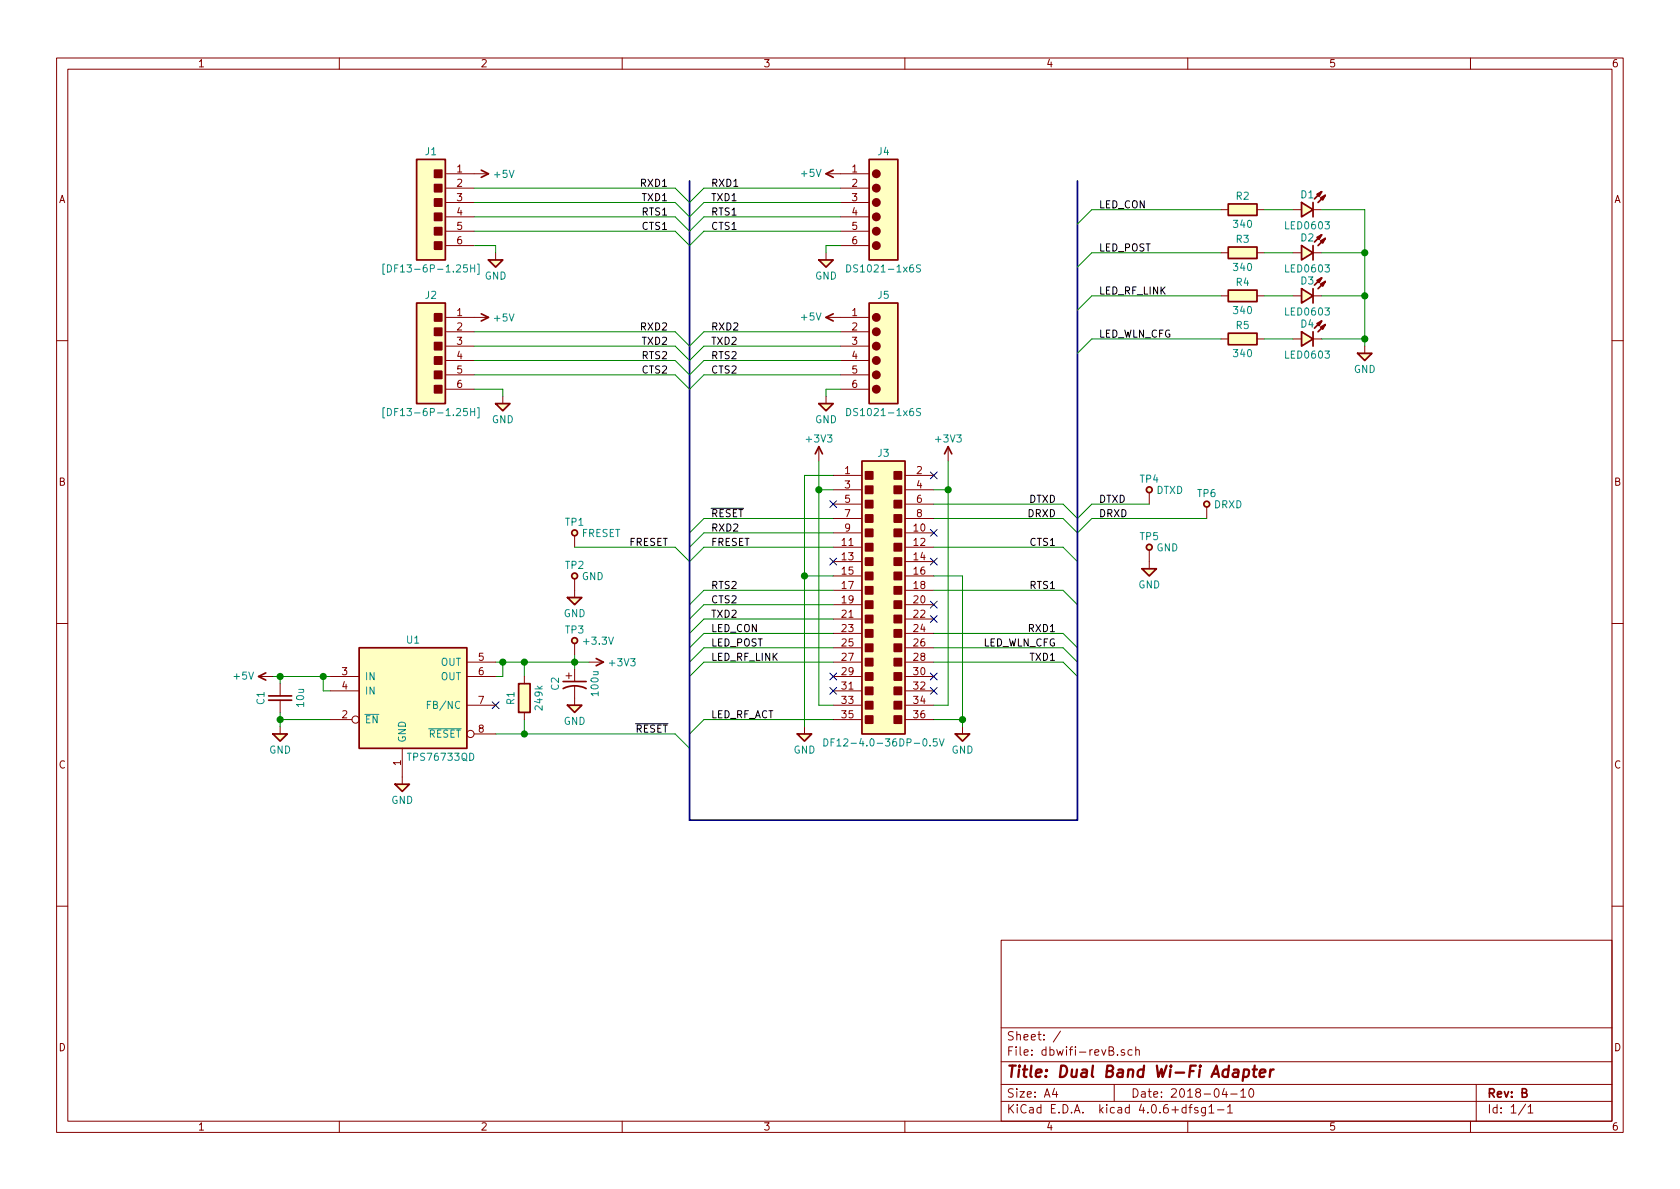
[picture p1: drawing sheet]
<svg xmlns="http://www.w3.org/2000/svg" width="297mm" height="210mm" viewBox="0 0 297 210" stroke-linecap="round" stroke-linejoin="round" font-family="sans-serif">
<g fill="none" stroke="#840000" stroke-width=".18">
<path d="M10 10.3h277v189.9h-277zM12 12.2h273v186.1h-273zM60 10.3v1.9M110 10.3v1.9M160 10.3v1.9M210 10.3v1.9M260 10.3v1.9M78.7 30.7h7.7M78.7 33.3h5.1M78.7 35.8h5.1M78.7 38.3h5.1M146 30.7h7.7"/>
<path d="M148.6 33.3h5.1M148.6 35.8h5.1M148.6 38.3h5.1M215.9 37.1h1.3M222.2 37.1h1.3M228.6 37.1h1.5M232.2 37.1h1.5M78.7 56.1h7.7M78.7 40.9h5.1M78.7 43.4h5.1M78.7 58.7h5.1M87.6 44.7v1.3"/>
<path d="M146 56.1h7.7M146 44.7v1.3M148.6 40.9h5.1M148.6 43.4h5.1M148.6 58.7h5.1M215.9 44.7h1.3M215.9 52.3h1.3M215.9 59.9h1.3M222.2 44.7h1.3M222.2 52.3h1.3M222.2 59.9h1.3M228.6 44.7h1.5"/>
<path d="M228.6 52.3h1.5M228.6 59.9h1.5M232.2 44.7h1.5M232.2 52.3h1.5M232.2 59.9h1.5M10 60.2h2M78.7 61.2h5.1M78.7 63.7h5.1M78.7 66.3h5.1M78.7 68.8h5.1M88.9 70.1v1.3M144.8 79v2.5"/>
<path d="M146 70.1v1.3M148.6 61.2h5.1M148.6 63.7h5.1M148.6 66.3h5.1M148.6 68.8h5.1M167.6 79v2.5M241.3 61.2v1.3M285 60.2h2M101.6 94.7v2.1M147.3 84.1h5.1M147.3 86.6h5.1M147.3 89.1h5.1"/>
<path d="M147.3 91.7h5.1M147.3 94.2h5.1M147.3 96.8h5.1M147.3 99.3h5.1M160 84.1h5.1M160 86.6h5.1M160 89.1h5.1M160 91.7h5.1M160 94.2h5.1M160 96.8h5.1M160 99.3h5.1M203.2 87.1v2"/>
<path d="M203.2 97.3v3.3M213.4 89.7v2M10 110.3h2M45.7 119.6h2.6M58.4 119.6h5.1M82.5 119.6h5.1M82.5 117.1h5.1M92.7 119.6v1.3M100.1 119.5h1M100.6 119v1M101.6 102.4v3.3M101.6 113.8v2"/>
<path d="M101.6 118.4v2.1M104.1 117.1h2.6M147.3 106.9h5.1M147.3 119.6h5.1M147.3 109.5h5.1M147.3 112h5.1M147.3 101.8h5.1M147.3 114.5h5.1M147.3 104.4h5.1M147.3 117.1h5.1M160 106.9h5.1M160 119.6h5.1"/>
<path d="M160 109.5h5.1M160 112h5.1M160 101.8h5.1M160 114.5h5.1M160 104.4h5.1M160 117.1h5.1M285 110.3h2M49.5 120.9v2.2M49.5 123.8v2.2M49.5 128.5v1.3M58.4 122.2h5.1M58.4 127.2h3.8"/>
<path d="M71.1 132.3v6.4M82.5 124.7h5.1M83.8 129.8h3.8M92.7 126v1.2M101.6 121.3v3.4M142.2 128.5v1.3M147.3 122.2h5.1M147.3 124.7h5.1M147.3 127.2h5.1M160 122.2h5.1M160 124.7h5.1M160 127.2h5.1"/>
<path d="M170.2 128.5v1.3M10 160.2h2M177 166.3h108v32h-108zM285 160.2h2M60 198.3v1.9M110 198.3v1.9M160 198.3v1.9M177 194.8h108M177 191.8h108M177 187.8h108M177 181.8h108M186.4 192.5l-.3 1h.9"/>
<path d="M186.8 193v1M187.5 182.3l-1.3 2M197 191.8v3M197.6 186.5v.1M198.8 185.7a.37 .37 0 0 0-.6 .1l.1 .2 .5 .2 .1 .1-.2 .3-.5-.1M200.2 185.7l-.5-.1-.3 .3 .1 .6 .2 .1 .5-.1M200.8 185.7l.2-.1 .4 .1v.9M200.8 185.1v1.5M210 198.3v1.9M210.2 195.8h.6M210.8 195.3l-.4 .2v1.3M211.8 195.9a.37 .37 0 0 0-.6 .1l.1 .3 .5 .1 .1 .1-.3 .3-.4-.1"/>
<path d="M213.1 195.8v1.4l-.2 .1h-.4M213.1 195.9l-.4-.1-.3 .3 .1 .6 .2 .1 .4-.1M213.8 195.8l.4-.5v1.5M213.8 196.8h.8M215.3 196.3h1.1M216.5 192.5l-.4 1h.9M217 195.8l.5-.5v1.5M217 196.8h.9M217.6 193.5h1.1M219.4 193l.4-.5v1.5M219.4 194h.8M221 192.7l.2-.2a.81 .81 0 0 1 .5 .6 .81 .81 0 0 1-.2 .8l-.2 .1a.79 .79 0 0 1-.3-1.3z"/>
<path d="M260 198.3v1.9M261 191.8v6.5M269.7 195.2l-1.2 2M270.2 195.8l.4-.5v1.5M270.2 196.8h.8"/>
<circle cx="62.9" cy="127.2" r=".63"/>
<circle cx="83.2" cy="129.8" r=".63"/>
</g>
<path d="M220 189.2a.65 .65 0 0 1 .8 .1l-.1 1a.67 .67 0 0 1-.9 0M220 189.1l-.3 2M221.5 189.1h.7M221.8 188.4l-.2 1.8 .1 .1 .4 .1M222.7 189.8l1-.2v-.4l-.6-.1-.3 .3v.9l.1 .1 .6-.1M224.6 189.1l-.1 1.3M225.2 189.1a.54 .54 0 0 0-.6 .4" fill="none" stroke="#840000" stroke-width=".41"/>
<g fill="#ffffc2" stroke="#ffffc2" stroke-width=".18">
<path d="M152.4 81.5h7.6v48.3h-7.6z"/>
<path d="M48.3 129.8h2.5l-1.3 1.3z"/>
<path d="M69.8 138.7h2.6l-1.3 1.2z"/>
<path d="M100.3 124.7h2.6l-1.3 1.3z"/>
<path d="M87.6 71.4h2.6l-1.3 1.2z"/>
<path d="M86.4 46h2.5l-1.3 1.2z"/>
<path d="M141 129.8h2.5l-1.3 1.3z"/>
<path d="M168.9 129.8h2.5l-1.2 1.3z"/>
<path d="M217.2 36.1h5v2h-5z"/>
<path d="M217.2 43.7h5v2h-5z"/>
<path d="M217.2 51.3h5v2h-5z"/>
<path d="M217.2 58.9h5v2.1h-5z"/>
<path d="M230.1 35.8l2.1 1.3-2.1 1.2z"/>
<path d="M230.1 43.4l2.1 1.3-2.1 1.3z"/>
<path d="M230.1 51l2.1 1.3-2.1 1.3z"/>
<path d="M230.1 58.7l2.1 1.2-2.1 1.3z"/>
<path d="M240 62.5h2.6l-1.3 1.2z"/>
<path d="M201.9 100.6h2.6l-1.3 1.2z"/>
<path d="M100.3 105.7h2.6l-1.3 1.2z"/>
<path d="M63.5 114.5h19v17.8h-19z"/>
<path d="M73.7 28.2h5v17.8h-5z"/>
<path d="M73.7 53.6h5v17.8h-5z"/>
<path d="M153.7 28.2h5v17.8h-5z"/>
<path d="M153.7 53.6h5v17.8h-5z"/>
<path d="M144.8 46h2.5l-1.3 1.2z"/>
<path d="M144.8 71.4h2.5l-1.3 1.2z"/>
<path d="M91.7 120.9h2v5.1h-2z"/>
<circle cx="101.6" cy="94.2" r=".51"/>
<circle cx="203.2" cy="86.6" r=".51"/>
<circle cx="213.4" cy="89.1" r=".51"/>
<circle cx="203.2" cy="96.8" r=".51"/>
<circle cx="101.6" cy="101.8" r=".51"/>
<circle cx="101.6" cy="113.3" r=".51"/>
</g>
<g fill="none" stroke="#840000" stroke-width=".3">
<path d="M73.7 28.2h5v17.8h-5zM85.1 30.1l1.3 .6-1.3 .7M147.3 30.1l-1.3 .6 1.3 .7M153.7 28.2h5v17.8h-5zM217.2 36.1h5v2h-5zM230.1 35.8l2.1 1.3-2.1 1.2zM232.2 35.8v2.5M233.7 33.9l-1.3 1.3M234.3 34.5l-1.3 1.3M73.7 53.6h5v17.8h-5zM85.1 55.5l1.3 .6-1.3 .7M86.4 46h2.5l-1.3 1.2z"/>
<path d="M144.8 46h2.5l-1.3 1.2zM147.3 55.5l-1.3 .6 1.3 .7M153.7 53.6h5v17.8h-5zM217.2 43.7h5v2h-5zM217.2 51.3h5v2h-5zM217.2 58.9h5v2.1h-5zM230.1 43.4l2.1 1.3-2.1 1.3zM230.1 51l2.1 1.3-2.1 1.3zM230.1 58.7l2.1 1.2-2.1 1.3zM232.2 43.4v2.6M232.2 51v2.6M232.2 58.7v2.5"/>
<path d="M233.7 41.5l-1.3 1.3M233.7 49.1l-1.3 1.3M233.7 56.8l-1.3 1.2M234.3 42.2l-1.3 1.2M234.3 49.8l-1.3 1.2M234.3 57.4l-1.3 1.3M87.6 71.4h2.6l-1.3 1.2zM144.8 71.4h2.5l-1.3 1.2zM240 62.5h2.6l-1.3 1.2zM144.1 80.3l.7-1.3 .6 1.3M152.4 81.5h7.6v48.3h-7.6zM167 80.3l.6-1.3 .7 1.3"/>
<path d="M47 119l-1.3 .6 1.3 .7M63.5 114.5h19v17.8h-19zM100.3 105.7h2.6l-1.3 1.2zM105.4 116.5l1.3 .6-1.3 .6M201.9 100.6h2.6l-1.3 1.2zM47.5 123.8h4.1M47.5 123.1h4.1M48.3 129.8h2.5l-1.3 1.3zM69.8 138.7h2.6l-1.3 1.2zM91.7 120.9h2v5.1h-2zM99.6 121.8a4.4 4.4 0 0 1 4 0M99.6 120.5h4"/>
<path d="M100.3 124.7h2.6l-1.3 1.3zM141 129.8h2.5l-1.3 1.3zM168.9 129.8h2.5l-1.2 1.3z"/>
<circle cx="101.6" cy="94.2" r=".51"/>
<circle cx="203.2" cy="86.6" r=".51"/>
<circle cx="203.2" cy="96.8" r=".51"/>
<circle cx="213.4" cy="89.1" r=".51"/>
<circle cx="101.6" cy="113.3" r=".51"/>
<circle cx="101.6" cy="101.8" r=".51"/>
</g>
<g fill="#840000" stroke="#840000" stroke-width=".3">
<path d="M153 126.6h1.3v1.3h-1.3z"/>
<path d="M153 124.1h1.3v1.2h-1.3z"/>
<path d="M153 121.5h1.3v1.3h-1.3z"/>
<path d="M153 119h1.3v1.3h-1.3z"/>
<path d="M153 116.5h1.3v1.2h-1.3z"/>
<path d="M153 113.9h1.3v1.3h-1.3z"/>
<path d="M153 111.4h1.3v1.2h-1.3z"/>
<path d="M153 108.8h1.3v1.3h-1.3z"/>
<path d="M153 106.3h1.3v1.3h-1.3z"/>
<path d="M153 103.8h1.3v1.2h-1.3z"/>
<path d="M153 101.2h1.3v1.3h-1.3z"/>
<path d="M153 98.7h1.3v1.2h-1.3z"/>
<path d="M153 96.1h1.3v1.3h-1.3z"/>
<path d="M153 93.6h1.3v1.3h-1.3z"/>
<path d="M153 91.1h1.3v1.2h-1.3z"/>
<path d="M153 88.5h1.3v1.3h-1.3z"/>
<path d="M153 86h1.3v1.2h-1.3z"/>
<path d="M153 83.4h1.3v1.3h-1.3z"/>
<path d="M158.1 126.6h1.3v1.3h-1.3z"/>
<path d="M158.1 124.1h1.3v1.2h-1.3z"/>
<path d="M158.1 121.5h1.3v1.3h-1.3z"/>
<path d="M158.1 119h1.3v1.3h-1.3z"/>
<path d="M158.1 116.5h1.3v1.2h-1.3z"/>
<path d="M158.1 113.9h1.3v1.3h-1.3z"/>
<path d="M158.1 111.4h1.3v1.2h-1.3z"/>
<path d="M158.1 108.8h1.3v1.3h-1.3z"/>
<path d="M158.1 106.3h1.3v1.3h-1.3z"/>
<path d="M158.1 103.8h1.3v1.2h-1.3z"/>
<path d="M158.1 101.2h1.3v1.3h-1.3z"/>
<path d="M158.1 98.7h1.3v1.2h-1.3z"/>
<path d="M158.1 96.1h1.3v1.3h-1.3z"/>
<path d="M158.1 93.6h1.3v1.3h-1.3z"/>
<path d="M158.1 91.1h1.3v1.2h-1.3z"/>
<path d="M158.1 88.5h1.3v1.3h-1.3z"/>
<path d="M158.1 86h1.3v1.2h-1.3z"/>
<path d="M158.1 83.4h1.3v1.3h-1.3z"/>
<path d="M232.9 34.4l.8-.5-.5 .8z"/>
<path d="M233.5 35l.8-.5-.4 .9z"/>
<path d="M232.9 42l.8-.5-.5 .8z"/>
<path d="M233.5 42.6l.8-.4-.4 .8z"/>
<path d="M232.9 49.6l.8-.5-.5 .9z"/>
<path d="M233.5 50.2l.8-.4-.4 .8z"/>
<path d="M232.9 57.2l.8-.4-.5 .8z"/>
<path d="M233.5 57.9l.8-.5-.4 .8z"/>
<path d="M76.8 42.8h1.3v1.3h-1.3z"/>
<path d="M76.8 40.3h1.3v1.2h-1.3z"/>
<path d="M76.8 37.7h1.3v1.3h-1.3z"/>
<path d="M76.8 35.2h1.3v1.2h-1.3z"/>
<path d="M76.8 32.6h1.3v1.3h-1.3z"/>
<path d="M76.8 30.1h1.3v1.3h-1.3z"/>
<path d="M76.8 68.2h1.3v1.3h-1.3z"/>
<path d="M76.8 65.7h1.3v1.2h-1.3z"/>
<path d="M76.8 63.1h1.3v1.3h-1.3z"/>
<path d="M76.8 60.6h1.3v1.2h-1.3z"/>
<path d="M76.8 58h1.3v1.3h-1.3z"/>
<path d="M76.8 55.5h1.3v1.3h-1.3z"/>
<circle cx="154.9" cy="43.4" r=".63"/>
<circle cx="154.9" cy="40.9" r=".63"/>
<circle cx="154.9" cy="38.3" r=".63"/>
<circle cx="154.9" cy="35.8" r=".63"/>
<circle cx="154.9" cy="33.3" r=".63"/>
<circle cx="154.9" cy="30.7" r=".63"/>
<circle cx="154.9" cy="68.8" r=".63"/>
<circle cx="154.9" cy="66.3" r=".63"/>
<circle cx="154.9" cy="63.7" r=".63"/>
<circle cx="154.9" cy="61.2" r=".63"/>
<circle cx="154.9" cy="58.7" r=".63"/>
<circle cx="154.9" cy="56.1" r=".63"/>
</g>
<g fill="none" stroke="#008484" stroke-width=".18">
<path d="M68 46.7h-.3v1.8h.3M68.5 46.8a.64 .64 0 0 1 .7 .7 .64 .64 0 0 1-.7 .6zM83.2 47.4h.7M83.9 46.8v1.3M84.4 46.7h.3v1.8h-.3M149.7 46.8a.64 .64 0 0 1 .7 .7 .64 .64 0 0 1-.7 .6zM162.8 46.9l-.5-.1-.2 .3 .1 .3 .5 .2v.4l-.2 .1-.4-.1M68 72.1h-.3v1.8h.3M68.5 72.2a.64 .64 0 0 1 .7 .7 .64 .64 0 0 1-.7 .6zM83.2 72.8h.7M83.9 72.2v1.3M84.4 72.1h.3v1.8h-.3"/>
<path d="M149.7 72.2a.64 .64 0 0 1 .7 .7 .64 .64 0 0 1-.7 .6zM162.8 72.3h-.7v.4l.5 .2 .2 .3-.3 .3-.4-.1M75.6 124.6h.4M75.8 128.9h5.7M76.2 124h-.6v1.3M145.7 130.7a.64 .64 0 0 1 .7 .6 .64 .64 0 0 1-.7 .6zM146.9 131.2h.5M147.5 130.7h-.6v1.2M165.7 130.7h-.7v.5l.2-.1 .5 .1v.6l-.2 .1-.5-.1M166.1 130.7l.4 1.2 .4-1.2"/>
</g>
<g fill="none" stroke="#000084" stroke-width=".18">
<path d="M146.7 88.5l1.2 1.3M146.7 98.7l1.2 1.2M147.9 88.5l-1.2 1.3M147.9 98.7l-1.2 1.2M164.5 83.5l1.2 1.2M164.5 93.6l1.2 1.2M164.5 98.7l1.2 1.2M165.7 83.5l-1.2 1.2M165.7 93.6l-1.2 1.2M165.7 98.7l-1.2 1.2M146.7 119l1.2 1.2M147.9 119l-1.2 1.2"/>
<path d="M164.5 106.3l1.2 1.2M164.5 108.9l1.2 1.2M164.5 119l1.2 1.2M165.7 106.3l-1.2 1.2M165.7 108.9l-1.2 1.2M165.7 119l-1.2 1.2M87 124.1l1.2 1.2M88.2 124.1l-1.2 1.2M146.7 121.6l1.2 1.2M147.9 121.6l-1.2 1.2M164.5 121.6l1.2 1.2M165.7 121.6l-1.2 1.2"/>
</g>
<path d="M125.7 89.9h5.8M112.4 128h5.7" fill="none" stroke="#000" stroke-width=".18"/>
<g fill="none" stroke="#008400" stroke-width=".18">
<path d="M83.8 38.3h35.6l2.5 2.6 2.6-2.6h24.1M83.8 35.8h35.6l2.5 2.5 2.6-2.5h24.1M83.8 33.3h35.6l2.5 2.5 2.6-2.5h24.1M215.9 37.1h-22.9l-2.5 2.5M223.5 37.1h5.1M233.7 37.1h7.6v24.1M83.8 43.4h3.8v1.3M83.8 58.7h35.6l2.5 2.5 2.6-2.5h24.1M83.8 40.9h35.6l2.5 2.5 2.6-2.5h24.1M148.6 43.4h-2.6v1.3M215.9 52.3h-22.9l-2.5 2.6M215.9 44.7h-22.9l-2.5 2.5"/>
<path d="M215.9 59.9h-22.9l-2.5 2.6M223.5 52.3h5.1M223.5 44.7h5.1M223.5 59.9h5.1M233.7 52.3h7.6M233.7 44.7h7.6M233.7 59.9h7.6M83.8 68.8h5.1v1.3M83.8 66.3h35.6l2.5 2.5 2.6-2.5h24.1M83.8 63.7h35.6l2.5 2.6 2.6-2.6h24.1M83.8 61.2h35.6l2.5 2.5 2.6-2.5h24.1M148.6 68.8h-2.6v1.3"/>
<path d="M101.6 96.8h17.8l2.5 2.5 2.6-2.5h22.8M144.8 86.6h2.5M144.8 81.5v43.2h2.5M147.3 84.1h-5.1v44.4M147.3 94.2h-22.8l-2.6 2.6M147.3 91.7h-22.8l-2.6 2.5M165.1 96.8h22.9l2.5 2.5M165.1 89.1h22.9l2.5 2.6 2.5-2.6h10.2M165.1 86.6h2.5M165.1 91.7h22.9l2.5 2.5 2.5-2.5h20.4M167.6 81.5v43.2h-2.5M48.3 119.6h10.1"/>
<path d="M49.5 119.6v1.3M57.1 119.6v2.6h1.3M87.6 117.1h16.5M88.9 117.1v2.5h-1.3M92.7 117.1v2.5M101.6 115.8v2.6M142.2 101.8h5.1M147.3 117.1h-22.8l-2.6 2.5M147.3 104.4h-22.8l-2.6 2.5M147.3 114.5h-22.8l-2.6 2.6M147.3 106.9h-22.8l-2.6 2.6M147.3 109.5h-22.8l-2.6 2.5"/>
<path d="M147.3 112h-22.8l-2.6 2.5M165.1 117.1h22.9l2.5 2.5M165.1 104.4h22.9l2.5 2.5M165.1 101.8h5.1v26.7M165.1 114.5h22.9l2.5 2.6M165.1 112h22.9l2.5 2.5M49.5 126v2.5M49.5 127.2h8.9M87.6 129.8h31.8l2.5 2.5M92.7 127.2v2.6M147.3 127.2h-22.8l-2.6 2.6M165.1 127.2h5.1"/>
</g>
<g fill="#008400" stroke="#008400" stroke-width=".25">
<circle cx="49.5" cy="119.6" r=".51"/>
<circle cx="57.2" cy="119.6" r=".51"/>
<circle cx="49.5" cy="127.2" r=".51"/>
<circle cx="88.9" cy="117.1" r=".51"/>
<circle cx="92.7" cy="117.1" r=".51"/>
<circle cx="92.7" cy="129.8" r=".51"/>
<circle cx="101.6" cy="117.1" r=".51"/>
<circle cx="142.2" cy="101.8" r=".51"/>
<circle cx="170.2" cy="127.2" r=".51"/>
<circle cx="144.8" cy="86.6" r=".51"/>
<circle cx="167.6" cy="86.6" r=".51"/>
<circle cx="241.3" cy="44.7" r=".51"/>
<circle cx="241.3" cy="52.3" r=".51"/>
<circle cx="241.3" cy="59.9" r=".51"/>
</g>
<path d="M121.9 32v113h68.6v-113" fill="none" stroke="#000084" stroke-width=".3"/>
<text font-size="2.8" fill="#840000" x="178" y="190.5">Title: Dual Band Wi-Fi Adapter</text>
<g font-size="2.1" fill="#840000">
<text x="178" y="184">Sheet: /</text>
<text x="178" y="186.7">File: dbwifi-revB.sch</text>
<text x="178" y="196.9">KiCad E.D.A. kicad 4.0.6+dfsg1-1</text>
<text x="178" y="194.1">Size: A4</text>
<text x="200" y="194.1">Date: 2018-04-10</text>
<text x="263" y="194.1">Rev: B</text>
<text x="263" y="196.9">Id: 1/1</text>
</g>
<g font-size="1.8" fill="#840000">
<text x="35" y="11.9">1</text>
<text x="85" y="11.9">2</text>
<text x="135" y="11.9">3</text>
<text x="185" y="11.9">4</text>
<text x="235" y="11.9">5</text>
<text x="285" y="11.9">6</text>
<text x="10.4" y="35.9">A</text>
<text x="80.8" y="30.5">1</text>
<text x="80.8" y="33">2</text>
<text x="80.8" y="35.6">3</text>
<text x="150.6" y="30.5">1</text>
<text x="150.6" y="33">2</text>
<text x="150.6" y="35.6">3</text>
<text x="285.4" y="35.9">A</text>
<text x="80.8" y="38.1">4</text>
<text x="80.8" y="40.6">5</text>
<text x="150.6" y="38.1">4</text>
<text x="150.6" y="40.6">5</text>
<text x="80.8" y="43.2">6</text>
<text x="150.6" y="43.2">6</text>
<text x="80.8" y="55.9">1</text>
<text x="80.8" y="58.4">2</text>
<text x="150.6" y="55.9">1</text>
<text x="150.6" y="58.4">2</text>
<text x="80.8" y="61">3</text>
<text x="80.8" y="63.5">4</text>
<text x="150.6" y="61">3</text>
<text x="150.6" y="63.5">4</text>
<text x="80.8" y="66">5</text>
<text x="80.8" y="68.6">6</text>
<text x="150.6" y="66">5</text>
<text x="150.6" y="68.6">6</text>
<text x="149.4" y="83.8">1</text>
<text x="162.1" y="83.8">2</text>
<text x="10.4" y="85.9">B</text>
<text x="149.4" y="86.4">3</text>
<text x="149.4" y="88.9">5</text>
<text x="162.1" y="86.4">4</text>
<text x="162.1" y="88.9">6</text>
<text x="285.4" y="85.9">B</text>
<text x="149.4" y="91.4">7</text>
<text x="149.4" y="94">9</text>
<text x="161.6" y="94">10</text>
<text x="162.1" y="91.4">8</text>
<text x="148.9" y="96.5">11</text>
<text x="148.9" y="99.1">13</text>
<text x="148.9" y="101.6">15</text>
<text x="161.6" y="96.5">12</text>
<text x="161.6" y="99.1">14</text>
<text x="161.6" y="101.6">16</text>
<text x="148.9" y="104.1">17</text>
<text x="148.9" y="106.7">19</text>
<text x="161.6" y="106.7">20</text>
<text x="161.6" y="104.1">18</text>
<text x="148.9" y="109.2">21</text>
<text x="148.9" y="111.8">23</text>
<text x="161.6" y="109.2">22</text>
<text x="161.6" y="111.8">24</text>
<text x="60.5" y="119.4">3</text>
<text x="84.6" y="116.8">5</text>
<text x="84.6" y="119.4">6</text>
<text x="148.9" y="114.3">25</text>
<text x="148.9" y="116.8">27</text>
<text x="148.9" y="119.4">29</text>
<text x="161.6" y="119.4">30</text>
<text x="161.6" y="114.3">26</text>
<text x="161.6" y="116.8">28</text>
<text x="60.5" y="121.9">4</text>
<text x="84.6" y="124.5">7</text>
<text x="148.9" y="121.9">31</text>
<text x="148.9" y="124.5">33</text>
<text x="161.6" y="121.9">32</text>
<text x="161.6" y="124.5">34</text>
<text x="60.5" y="127">2</text>
<text x="84.6" y="129.5">8</text>
<text x="148.9" y="127">35</text>
<text x="161.6" y="127">36</text>
<text x="10.4" y="135.9">C</text>
<text x="70.9" y="135.4" transform="rotate(-90 70.9 135.4)">1</text>
<text x="285.4" y="135.9">C</text>
<text x="10.4" y="185.9">D</text>
<text x="285.4" y="185.9">D</text>
<text x="35" y="199.9">1</text>
<text x="85" y="199.9">2</text>
<text x="135" y="199.9">3</text>
<text x="185" y="199.9">4</text>
<text x="235" y="199.9">5</text>
<text x="285" y="199.9">6</text>
</g>
<g font-size="1.8" fill="#008484">
<text x="75.2" y="27.4">J1</text>
<text x="155.2" y="27.4">J4</text>
<text x="87.5" y="31.4">+5V</text>
<text x="141.7" y="31.3">+5V</text>
<text x="218.6" y="35.3">R2</text>
<text x="230" y="35">D1</text>
<text x="218.2" y="40.3">340</text>
<text x="227.4" y="40.5">LED0603</text>
<text x="218.2" y="47.9">340</text>
<text x="218.6" y="42.9">R3</text>
<text x="230" y="42.7">D2</text>
<text x="69.4" y="48.2">[DF13-6P-1.25H]</text>
<text x="75.2" y="52.8">J2</text>
<text x="85.7" y="49.4">GND</text>
<text x="144.1" y="49.4">GND</text>
<text x="150.7" y="48.2">DS1021-1x6S</text>
<text x="155.2" y="52.8">J5</text>
<text x="218.6" y="50.5">R4</text>
<text x="227.4" y="48.2">LED0603</text>
<text x="230" y="50.3">D3</text>
<text x="87.5" y="56.8">+5V</text>
<text x="141.7" y="56.7">+5V</text>
<text x="218.2" y="55.5">340</text>
<text x="218.6" y="58.2">R5</text>
<text x="227.4" y="55.8">LED0603</text>
<text x="230" y="57.9">D4</text>
<text x="218.2" y="63.1">340</text>
<text x="227.4" y="63.4">LED0603</text>
<text x="239.3" y="65.9">GND</text>
<text x="69.4" y="73.6">[DF13-6P-1.25H]</text>
<text x="86.9" y="74.8">GND</text>
<text x="144.1" y="74.8">GND</text>
<text x="150.7" y="73.6">DS1021-1x6S</text>
<text x="142.7" y="78.2">+3V3</text>
<text x="155.2" y="80.8">J3</text>
<text x="165.6" y="78.2">+3V3</text>
<text x="201.6" y="85.3">TP4</text>
<text x="204.4" y="87.3">DTXD</text>
<text x="211.7" y="87.9">TP6</text>
<text x="214.7" y="89.9">DRXD</text>
<text x="100" y="93">TP1</text>
<text x="102.8" y="94.9">FRESET</text>
<text x="201.6" y="95.5">TP5</text>
<text x="100" y="100.6">TP2</text>
<text x="204.4" y="97.5">GND</text>
<text x="102.8" y="102.6">GND</text>
<text x="201.2" y="104">GND</text>
<text x="71.9" y="113.8">U1</text>
<text x="99.6" y="109.1">GND</text>
<text x="100" y="112">TP3</text>
<text x="103.4" y="114">+3.3V</text>
<text x="77.8" y="117.7">OUT</text>
<text x="107.9" y="117.8">+3V3</text>
<text x="41.4" y="120.2">+5V</text>
<text x="46.7" y="124.6" transform="rotate(-90 46.7 124.6)">C1</text>
<text x="53.7" y="124.9" transform="rotate(-90 53.7 124.9)">10u</text>
<text x="64.5" y="120.3">IN</text>
<text x="64.5" y="122.8">IN</text>
<text x="76.1" y="125.3">FB/NC</text>
<text x="77.8" y="120.3">OUT</text>
<text x="90.9" y="124.6" transform="rotate(-90 90.9 124.6)">R1</text>
<text x="95.9" y="125.4" transform="rotate(-90 95.9 125.4)">249k</text>
<text x="98.8" y="122" transform="rotate(-90 98.8 122)">C2</text>
<text x="105.8" y="122.9" transform="rotate(-90 105.8 122.9)">100u</text>
<text x="64.5" y="127.9">EN</text>
<text x="71.8" y="131.3" transform="rotate(-90 71.8 131.3)">GND</text>
<text x="75.6" y="130.4">RESET</text>
<text x="99.6" y="128.2">GND</text>
<text x="147.9" y="132">DF12-4.0-36DP-0.5V</text>
<text x="47.6" y="133.2">GND</text>
<text x="72.5" y="134.5">TPS76733QD</text>
<text x="140.3" y="133.2">GND</text>
<text x="168.2" y="133.2">GND</text>
<text x="69.2" y="142.1">GND</text>
</g>
<g font-size="1.8">
<text x="113.4" y="33">RXD1</text>
<text x="113.6" y="35.6">TXD1</text>
<text x="125.7" y="35.6">TXD1</text>
<text x="125.7" y="33">RXD1</text>
<text x="113.6" y="40.6">CTS1</text>
<text x="113.6" y="38.1">RTS1</text>
<text x="125.7" y="40.6">CTS1</text>
<text x="125.7" y="38.1">RTS1</text>
<text x="194.3" y="36.8">LED_CON</text>
<text x="194.3" y="44.4">LED_POST</text>
<text x="194.3" y="52.1">LED_RF_LINK</text>
<text x="113.4" y="58.4">RXD2</text>
<text x="125.7" y="58.4">RXD2</text>
<text x="194.3" y="59.7">LED_WLN_CFG</text>
<text x="113.6" y="63.5">RTS2</text>
<text x="113.6" y="61">TXD2</text>
<text x="125.7" y="63.5">RTS2</text>
<text x="125.7" y="61">TXD2</text>
<text x="113.6" y="66">CTS2</text>
<text x="125.7" y="66">CTS2</text>
<text x="181.9" y="88.9">DTXD</text>
<text x="194.3" y="88.9">DTXD</text>
<text x="125.7" y="94">RXD2</text>
<text x="125.7" y="91.4">RESET</text>
<text x="181.7" y="91.4">DRXD</text>
<text x="194.3" y="91.4">DRXD</text>
<text x="111.1" y="96.5">FRESET</text>
<text x="125.7" y="96.5">FRESET</text>
<text x="182.2" y="96.5">CTS1</text>
<text x="125.7" y="104.1">RTS2</text>
<text x="125.7" y="106.7">CTS2</text>
<text x="182.2" y="104.1">RTS1</text>
<text x="125.7" y="109.2">TXD2</text>
<text x="125.7" y="111.8">LED_CON</text>
<text x="182" y="111.8">RXD1</text>
<text x="125.7" y="116.8">LED_RF_LINK</text>
<text x="125.7" y="114.3">LED_POST</text>
<text x="173.4" y="114.3">LED_WLN_CFG</text>
<text x="182.2" y="116.8">TXD1</text>
<text x="112.2" y="129.5">RESET</text>
<text x="125.7" y="127">LED_RF_ACT</text>
</g>
</svg>
